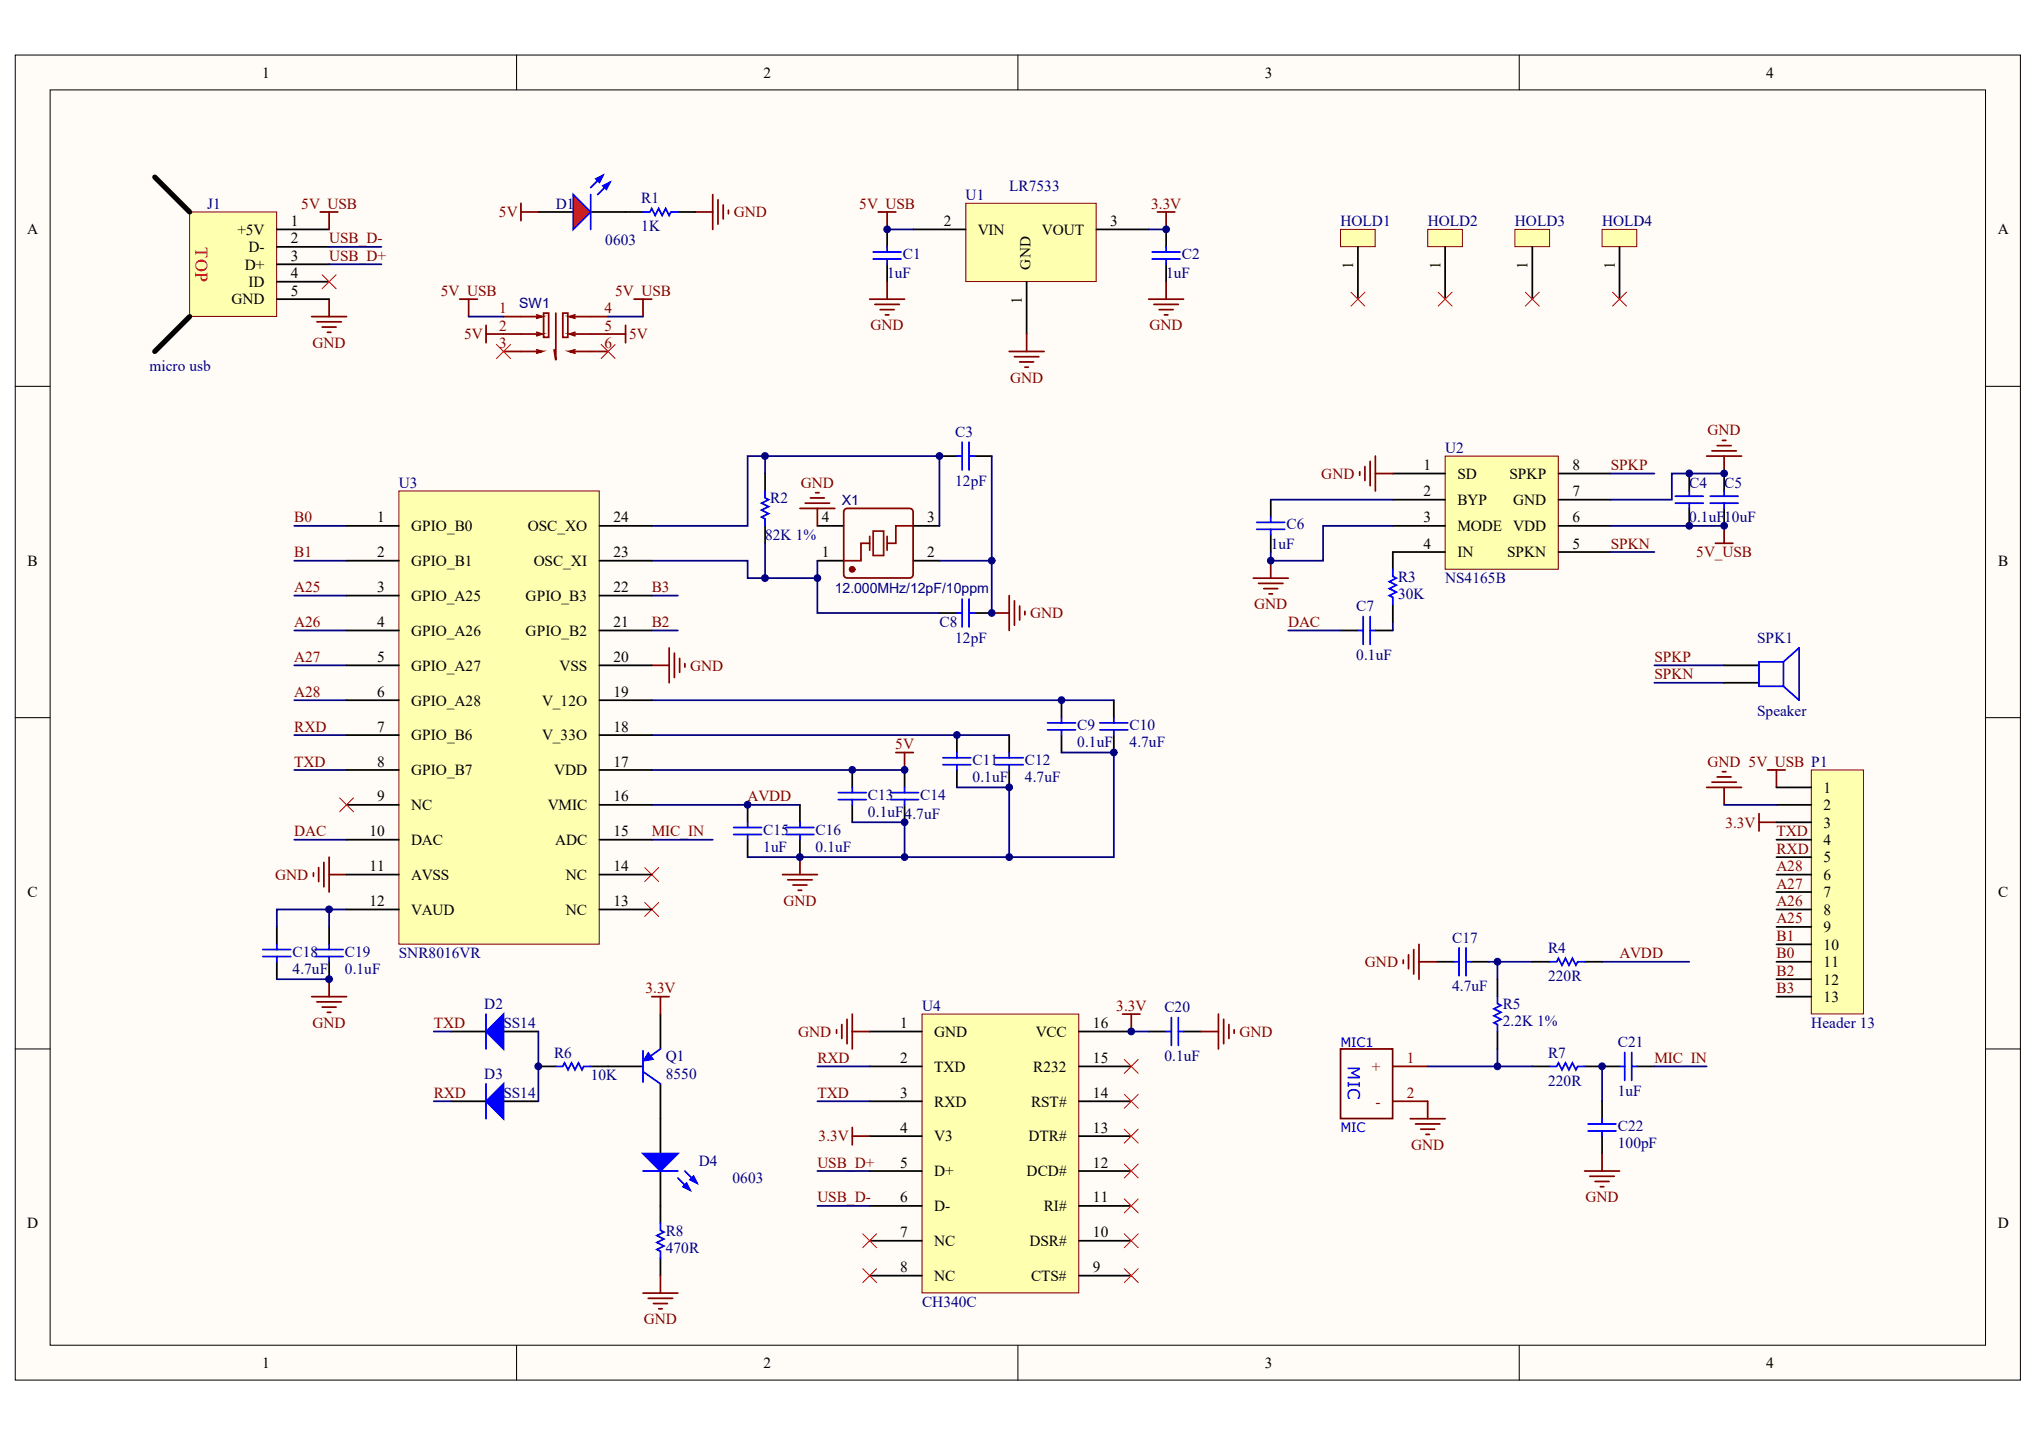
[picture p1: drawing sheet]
<svg xmlns="http://www.w3.org/2000/svg" width="288mm" height="203mm" viewBox="0 0 288 203" stroke-linecap="round" stroke-linejoin="round" font-family="sans-serif">
<g fill="#fffcf8" stroke="#000" stroke-width=".14">
<path d="M2.2 7.8h282.9v186.9h-282.9z"/>
<path d="M7.1 12.7h273.1v177.1h-273.1z"/>
</g>
<path d="M72.9 7.8v4.9M143.6 7.8v4.9M214.4 7.8v4.9M2.2 54.5h4.9M280.2 54.5h4.9M2.2 101.3h4.9M280.2 101.3h4.9M2.2 148h4.9M280.2 148h4.9M72.9 189.9v4.9M143.6 189.9v4.9M214.4 189.9v4.9" fill="none" stroke="#000" stroke-width=".14"/>
<g fill="none" stroke="#800000" stroke-width=".25">
<path d="M112.9 71.7h4.9M113.6 71h3.5M114.4 70.3h1.9M115.1 69.5h.5M115.3 71.7v2.5M92 93.9h2.4M94.4 91.4v4.9M95.2 92.2v3.4M95.9 92.9v2M96.6 93.6v.5M139.9 86.5h2.5M142.4 84v5"/>
<path d="M143.1 84.8v3.4M143.9 85.5v2M144.6 86.3v.5M126.4 106.2h2.5M127.6 106.2v2.5M44.2 123.2v.5M45 122.4v2M45.7 121.7v3.4M46.4 121v4.9M46.4 138.2v2.4M46.4 123.4h2.5M110.4 123.4h4.9"/>
<path d="M111.2 124.2h3.4M111.9 124.9h2M112.6 125.6h.5M112.9 121v2.4M44 140.6h4.9M44.7 141.4h3.5M45.5 142.1h1.9M46.2 142.9h.5"/>
</g>
<g fill="none" stroke="#000" stroke-width=".25">
<path d="M108 66.8v2.5M108 74.2v2.5M115.3 79.1h3.7M115.3 74.2h3.7M128.9 79.1h3.7M128.9 74.2h3.7M132.6 64.4h2.4M137.5 64.4h2.4M132.6 86.5h2.4M137.5 86.5h2.4M149.8 98.8v2.5M157.2 98.8v2.5"/>
<path d="M105.5 113.6v2.4M105.5 118.5v2.5M112.9 113.6v2.4M112.9 118.5v2.5M120.3 108.7v2.4M120.3 113.6v2.4M127.6 108.7v2.4M127.6 113.6v2.4M135 103.7v2.5M135 108.7v2.4M142.4 103.7v2.5M142.4 108.7v2.4"/>
<path d="M149.8 103.7v2.5M157.2 103.7v2.5M39.1 130.8v2.5M39.1 135.7v2.5M46.4 130.8v2.5M46.4 135.7v2.5"/>
</g>
<g fill="none" stroke="#00f" stroke-width=".25">
<path d="M108 69.3v1l.5 .2-1 .5 1 .5-1 .5 1 .5-1 .5 .5 .2v1M135 64.4h.8M135.8 62.4v3.9M136.7 62.4v3.9M136.7 64.4h.8M135 86.5h.8M135.8 84.5v4M136.7 84.5v4M136.7 86.5h.8M103.5 116.8h4M103.5 117.8h4M105.5 116v.8"/>
<path d="M105.5 117.8v.7M110.9 116.8h3.9M110.9 117.8h3.9M112.9 116v.8M112.9 117.8v.7M118.3 111.8h3.9M118.3 112.8h3.9M120.3 111.1v.7M120.3 112.8v.8M125.7 111.8h3.9M125.7 112.8h3.9M127.6 111.1v.7"/>
<path d="M127.6 112.8v.8M133.1 106.9h3.9M133.1 107.9h3.9M135 106.2v.7M135 107.9v.8M140.4 106.9h4M140.4 107.9h4M142.4 106.2v.7M142.4 107.9v.8M147.8 102h4M147.8 103h4M149.8 101.3v.7"/>
<path d="M149.8 103v.7M155.2 102h3.9M155.2 103h3.9M157.2 101.3v.7M157.2 103v.7M37.1 134h3.9M37.1 135h3.9M39.1 133.3v.7M39.1 135v.7M44.5 134h3.9M44.5 135h3.9M46.4 133.3v.7"/>
<path d="M46.4 135v.7"/>
</g>
<g fill="none" stroke="#000080" stroke-width=".25">
<path d="M108 64.4v2.4M108 76.7v4.9M132.6 79.1h7.3M139.9 64.4v22.1M92 98.8h65.2M115.3 81.6v4.9h17.3M92 113.6h20.9M92 108.7h35.6M92 103.7h50.4M120.3 116h7.3v5M149.8 106.2h7.4v14.8h-14.8M39.1 138.2h7.3"/>
<path d="M46.4 128.3v2.5M48.9 128.3h-9.8v2.5"/>
</g>
<path d="M91 127.4l1.9 1.9M91 122.4l1.9 2M92.9 127.4l-1.9 1.9M92.9 122.4l-1.9 2" fill="none" stroke="#f00" stroke-width=".14"/>
<path d="M119.3 71.8l9.1-.1 .4 .3 .1 9.1-.3 .4-9.1 .1-.4-.3v-9.1zM122.7 76.7h-1.2v2.4h-2.5M128.9 74.2h-2.5v2.5h-1.2" fill="none" stroke="#800" stroke-width=".25"/>
<circle cx="120.3" cy="80.3" r=".36" fill="#800" stroke="#800" stroke-width=".25"/>
<path d="M122.7 75.7v1.9M123.2 74.9h1.5v3.5h-1.5zM125.2 75.7v1.9" fill="none" stroke="#810" stroke-width=".25"/>
<path d="M203.9 64.4h16v15.9h-16z" fill="#ffffb0" stroke="#800000" stroke-width=".14"/>
<g fill="none" stroke="#000" stroke-width=".25">
<path d="M179.3 70.5v2.5M179.3 75.4v2.5M196.5 66.8h7.4M196.5 70.5h7.4M196.5 74.2h7.4M203.9 77.9h-7.4v2.5M219.9 66.8h7.4M219.9 70.5h7.4M219.9 74.2h7.4M219.9 77.9h7.4M238.4 66.8v2.5M238.4 71.7v2.5"/>
<path d="M243.3 66.8v2.5M243.3 71.7v2.5M189.2 89h2.4M194.1 89h2.4M196.5 85.3v2.4M202.7 135.7h2.5M207.6 135.7h2.5M211.3 138.2v2.4M216.2 135.7h2.5M223.6 135.7h2.5M211.3 145.6v2.4M216.2 150.5h2.5"/>
<path d="M223.6 150.5h4.9M226.1 155.4v2.5M231 150.5h2.5M226.1 160.3v2.5"/>
</g>
<g fill="none" stroke="#00f" stroke-width=".25">
<path d="M177.3 73.7h4M177.3 74.7h4M179.3 73v.7M179.3 74.7v.7M236.4 70h3.9M236.4 71h3.9M238.4 69.3v.7M238.4 71v.7M241.3 70h4M241.3 71h4M243.3 69.3v.7M243.3 71v.7"/>
<path d="M191.6 89h.8M192.4 87v3.9M193.3 87v3.9M193.3 89h.8M196.5 80.4v.9l.5 .3-.9 .5 .9 .5-.9 .5 .9 .5-.9 .4 .4 .3v1M205.2 135.7h.7M205.9 133.7v4M206.9 133.7v4M206.9 135.7h.7M218.7 135.7h1l.2-.5 .5 1 .5-1 .5 1 .5-1 .5 1 .2-.5h1M211.3 140.6v1l.5 .3-1 .5 1 .5-1 .4 1 .5-1 .5 .5 .3v1M218.7 150.5h1l.2-.5 .5 1 .5-1 .5 1 .5-1 .5 1 .2-.5h1"/>
<path d="M224.1 158.6h3.9M224.1 159.6h3.9M226.1 157.9v.7M226.1 159.6v.7M228.5 150.5h.8M229.3 148.5v3.9M230.3 148.5v3.9M230.3 150.5h.7"/>
</g>
<g fill="none" stroke="#800000" stroke-width=".25">
<path d="M44 44.7h4.9M44.7 45.4h3.5M45.5 46.2h1.9M46.2 46.9h.5M46.4 42.2v2.5M179.3 79.1v2.5M240.8 64.4h5M241.6 63.6h3.4M242.3 62.9h2M243 62.1h.5M243.3 64.4v2.4M176.9 81.6h4.9"/>
<path d="M177.6 82.3h3.4M178.3 83.1h2M179.1 83.8h.5M198 135.5v.5M198.8 134.7v2M199.5 134v3.4M200.2 133.3v4.9M200.2 135.7h2.5M199 157.9h4.9M199.7 158.6h3.5M200.5 159.3h1.9M201.5 155.4v2.5"/>
<path d="M201.2 160.1h.5M223.6 165.2h4.9M224.3 166h3.5M225.1 166.7h2M225.8 167.5h.5M226.1 162.8v2.4"/>
</g>
<g fill="none" stroke="#000080" stroke-width=".25">
<path d="M41.5 74.2h7.4M41.5 79.1h7.4M179.3 70.5h17.2M196.5 74.2h-9.8v4.9h-7.4v-1.2M227.3 74.2h16M227.3 66.8h6.2M227.3 77.9h6.2M243.3 66.8h-7.4v3.7h-8.6M41.5 89h7.4M41.5 93.9h7.4M41.5 84h7.4M41.5 98.8h7.4"/>
<path d="M92 89h3.7M92 84h3.7M181.8 89h7.4M196.5 87.7v1.3M233.5 93.9h9.8M233.5 96.3h9.8M41.5 103.7h7.4M41.5 108.7h7.4M41.5 118.5h7.4M210.1 135.7h6.1M211.3 135.7v2.5M226.1 135.7h12.3"/>
<path d="M201.5 150.5h14.7M211.3 148v2.5M226.1 150.5v4.9M233.5 150.5h7.3"/>
</g>
<path d="M189.2 148h7.3v9.8h-7.3z" fill="none" stroke="#600" stroke-width=".25"/>
<path d="M196.5 150.5h5M196.5 155.4h5" fill="none" stroke="#800" stroke-width=".25"/>
<path d="M26.8 29.9h12.2v14.8h-12.2z" fill="#ffffb0" stroke="#800000" stroke-width=".14"/>
<path d="M39.1 32.4h7.3M39.1 34.8h7.3M39.1 37.3h7.3M39.1 39.8h7.3M76 29.9h4.9M83.4 29.9h4.9M39.1 42.2h7.3" fill="none" stroke="#000" stroke-width=".25"/>
<path d="M21.8 25l5 4.9M26.8 44.7l-5 4.9" fill="none" stroke="#000" stroke-width=".74"/>
<path d="M45.5 38.8l1.9 1.9M47.4 38.8l-1.9 1.9" fill="none" stroke="#f00" stroke-width=".14"/>
<path d="M45.2 29.9h2.5M46.4 29.9v2.5" fill="none" stroke="#800000" stroke-width=".25"/>
<path d="M92 118.5h8.6M135 111.1h7.4v9.9h-36.9" fill="none" stroke="#000080" stroke-width=".25"/>
<path d="M80.9 27.5l2.5 2.4-2.5 2.5z" fill="#f00" stroke="#00f" stroke-width=".25"/>
<path d="M83.4 27.5v4.9M85.1 24.7l-1.7 1.8M86.1 25.7l-1.8 1.8M90.7 29.9h1l.3-.5 .5 1 .4-1 .5 1 .5-1 .5 1 .3-.5h1M251.7 93.4l2.2-2v7.4l-2.2-2M251.7 93.4v3.4M251.7 93.4h-3.5v3.4h3.5" fill="none" stroke="#00f" stroke-width=".25"/>
<g fill="#00f" stroke="#00f" stroke-width=".25">
<path d="M85.1 26.2l1-.5-.5 1z"/>
<path d="M84.1 25.2l1-.5-.5 1z"/>
</g>
<path d="M73.5 29.9h2.5M73.5 28.7v2.4M98.1 29.9h2.5M100.6 27.5v4.9M101.3 28.2v3.4M102.1 28.9v2M102.8 29.7v.5" fill="none" stroke="#800000" stroke-width=".25"/>
<path d="M88.3 29.9h2.4M95.7 29.9h2.4M243.3 93.9h4.9M243.3 96.3h4.9" fill="none" stroke="#000" stroke-width=".25"/>
<path d="M92 79.1h13.5v2.5h9.8v-2.5M92 74.2h13.5v-9.8h27.1v9.8" fill="none" stroke="#000080" stroke-width=".25"/>
<path d="M56.3 69.3h28.3v63.9h-28.3z" fill="#ffffb0" stroke="#800000" stroke-width=".14"/>
<g fill="none" stroke="#000" stroke-width=".25">
<path d="M48.9 74.2h7.4M48.9 79.1h7.4M84.6 74.2h7.4M84.6 79.1h7.4M48.9 84h7.4M48.9 89h7.4M48.9 93.9h7.4M48.9 98.8h7.4M84.6 84h7.4M84.6 89h7.4M84.6 93.9h7.4M84.6 98.8h7.4"/>
<path d="M48.9 103.7h7.4M48.9 108.7h7.4M48.9 113.6h7.4M48.9 118.5h7.4M84.6 103.7h7.4M84.6 108.7h7.4M84.6 113.6h7.4M84.6 118.5h7.4M48.9 123.4h7.4M48.9 128.3h7.4M84.6 123.4h7.4M84.6 128.3h7.4"/>
</g>
<path d="M47.9 112.6l2 2M49.9 112.6l-2 2" fill="none" stroke="#f00" stroke-width=".14"/>
<path d="M191.9 66.6v.5M192.6 65.8v2M193.3 65.1v3.4M194.1 64.4v4.9M194.1 66.8h2.4" fill="none" stroke="#800000" stroke-width=".25"/>
<path d="M46.4 34.8h7.4M46.4 37.3h7.4" fill="none" stroke="#000080" stroke-width=".25"/>
<path d="M130.1 143.1h22.1v39.3h-22.1z" fill="#ffffb0" stroke="#800000" stroke-width=".14"/>
<g fill="none" stroke="#000" stroke-width=".25">
<path d="M63.7 145.6h4.9M63.7 155.4h4.9M71 145.6h5M71 155.4h5M76 150.5h2.4M83.4 150.5h7.3M93.2 143.1v4.9M93.2 152.9v9.9M122.7 145.6h7.4M122.7 150.5h7.4M122.7 155.4h7.4M152.3 145.6h7.3"/>
<path d="M152.3 150.5h7.3M152.3 155.4h7.3M162.1 145.6h2.5M167 145.6h2.5M93.2 165.2v7.4M93.2 177.5v2.5M122.7 160.3h7.4M122.7 165.2h7.4M122.7 170.2h7.4M122.7 175.1h7.4M152.3 160.3h7.3M152.3 165.2h7.3"/>
<path d="M152.3 170.2h7.3M152.3 175.1h7.3M122.7 180h7.4M152.3 180h7.3"/>
</g>
<g fill="none" stroke="#800000" stroke-width=".25">
<path d="M92 140.6h2.4M93.2 140.6v2.5M118 145.3v.5M118.8 144.6v1.9M119.5 143.8v3.5M120.3 143.1v4.9M120.3 159.1v2.5M120.3 145.6h2.4M158.4 143.1h2.5M159.6 143.1v2.5M169.5 145.6h2.4M171.9 143.1v4.9"/>
<path d="M172.7 143.8v3.5M173.4 144.6v1.9M174.2 145.3v.5M120.3 160.3h2.4M90.7 182.5h5M91.5 183.2h3.4M92.2 183.9h2M92.9 184.7h.5M93.2 180v2.5"/>
</g>
<g fill="none" stroke="#00f" stroke-width=".25">
<path d="M68.6 143.1v4.9M68.6 152.9v5M78.4 150.5h1l.3-.5 .5 1 .4-1 .5 1 .5-1 .5 1 .3-.5h1M90.7 148.3v4.4M90.7 151.2l2.5 1.7M93.2 148l-1.7 1.3M164.6 145.6h.7M165.3 143.6v3.9M166.3 143.6v3.9M166.3 145.6h.7M90.7 165.2h5M93.2 172.6v1l.5 .3-1 .4 1 .5-1 .5 1 .5-1 .5 .5 .3v.9"/>
<path d="M95.7 166.2l1.7 1.8M96.6 165.2l1.8 1.8"/>
</g>
<path d="M61.2 145.6h2.5M61.2 155.4h2.5M76 145.6v9.8M115.3 150.5h7.4M115.3 155.4h7.4M159.6 145.6h2.5M115.3 165.2h7.4M115.3 170.2h7.4" fill="none" stroke="#000080" stroke-width=".25"/>
<g fill="none" stroke="#f00" stroke-width=".14">
<path d="M158.6 149.5l2 2M158.6 154.4l2 2M158.6 159.3l2 2M160.6 149.5l-2 2M160.6 154.4l-2 2M160.6 159.3l-2 2M121.7 179l2 2M121.7 174.1l2 2M123.7 179l-2 2M123.7 174.1l-2 2M158.6 164.3l2 1.9M158.6 169.2l2 1.9"/>
<path d="M158.6 174.1l2 2M158.6 179l2 2M160.6 164.3l-2 1.9M160.6 169.2l-2 1.9M160.6 174.1l-2 2M160.6 179l-2 2"/>
</g>
<g fill="#00f" stroke="#00f" stroke-width=".25">
<path d="M90.7 162.8h5l-2.5 2.4z"/>
<path d="M96.9 167l.5 1-1-.5z"/>
<path d="M97.9 166l.5 1-1-.5z"/>
<path d="M68.6 145.6l2.4-2.5v4.9z"/>
<path d="M68.6 155.4l2.4-2.5v5z"/>
</g>
<path d="M91.5 148.5l.7 1-1.5 .2z" fill="#00f" stroke="#00f" stroke-width=".14"/>
<path d="M136.3 28.7h18.4v11h-18.4z" fill="#ffffb0" stroke="#800000" stroke-width=".14"/>
<path d="M125.2 32.4v2.4M125.2 37.3v2.5M128.9 32.4h7.4M144.9 39.8v7.3M154.7 32.4h7.4M164.6 32.4v2.4M164.6 37.3v2.5" fill="none" stroke="#000" stroke-width=".25"/>
<path d="M123.2 35.6h4M123.2 36.6h4M125.2 34.8v.8M125.2 36.6v.7M162.6 35.6h3.9M162.6 36.6h3.9M164.6 34.8v.8M164.6 36.6v.7" fill="none" stroke="#00f" stroke-width=".25"/>
<g fill="none" stroke="#800000" stroke-width=".25">
<path d="M124 29.9h2.4M125.2 29.9v2.5M125.2 39.8v2.4M163.3 29.9h2.5M164.6 29.9v2.5M164.6 39.8v2.4M64.9 42.2h2.5M66.1 42.2v2.5M68.6 45.9v2.5M68.6 47.1h2.4M85.8 47.1h2.5M88.3 45.9v2.5"/>
<path d="M89.5 42.2h2.5M90.7 42.2v2.5M122.7 42.2h4.9M123.5 43h3.4M124.2 43.7h2M124.9 44.4h.5M142.4 49.6h4.9M143.1 50.3h3.5M143.9 51.1h2M144.6 51.8h.5M144.9 47.1v2.5M162.1 42.2h4.9"/>
<path d="M162.8 43h3.5M163.6 43.7h1.9M164.3 44.4h.5"/>
</g>
<path d="M125.2 32.4h3.7M162.1 32.4h2.5M66.1 44.7h4.9M85.8 44.7h4.9" fill="none" stroke="#000080" stroke-width=".25"/>
<g fill="none" stroke="#800" stroke-width=".25">
<path d="M71 44.7h5.5l-.8 .2M71 47.1h5.5l-.8 .3M71 49.6h5.5l-.8 .2M75.7 44.4l.8 .3M75.7 46.9l.8 .2M75.7 49.4l.8 .2M76.7 44.2h.7v3.4h-.7zM78.4 44.2v6.6l-.2-1.4M79.4 44.2h.7v3.4h-.7zM81.1 44.4l-.7 .3M81.1 46.9l-.7 .2M81.1 49.4l-.7 .2"/>
<path d="M85.8 44.7h-5.4l.7 .2M85.8 47.1h-5.4l.7 .3M85.8 49.6h-5.4l.7 .2"/>
</g>
<path d="M70.1 48.6l1.9 2M72 48.6l-1.9 2M84.8 48.6l2 2M86.8 48.6l-2 2" fill="none" stroke="#f00" stroke-width=".14"/>
<path d="M189.2 32.4h4.9v2.4h-4.9z" fill="#ffffb0" stroke="#800000" stroke-width=".14"/>
<path d="M191.6 34.8v7.4" fill="none" stroke="#000" stroke-width=".25"/>
<path d="M190.6 41.2l2 2M192.6 41.2l-2 2" fill="none" stroke="#f00" stroke-width=".14"/>
<path d="M201.5 32.4h4.9v2.4h-4.9z" fill="#ffffb0" stroke="#800000" stroke-width=".14"/>
<path d="M203.9 34.8v7.4" fill="none" stroke="#000" stroke-width=".25"/>
<path d="M202.9 41.2l2 2M204.9 41.2l-2 2" fill="none" stroke="#f00" stroke-width=".14"/>
<path d="M213.8 32.4h4.9v2.4h-4.9z" fill="#ffffb0" stroke="#800000" stroke-width=".14"/>
<path d="M216.2 34.8v7.4" fill="none" stroke="#000" stroke-width=".25"/>
<path d="M215.2 41.2l2 2M217.2 41.2l-2 2" fill="none" stroke="#f00" stroke-width=".14"/>
<path d="M226.1 32.4h4.9v2.4h-4.9z" fill="#ffffb0" stroke="#800000" stroke-width=".14"/>
<path d="M228.5 34.8v7.4" fill="none" stroke="#000" stroke-width=".25"/>
<path d="M227.5 41.2l2 2M229.5 41.2l-2 2" fill="none" stroke="#f00" stroke-width=".14"/>
<path d="M240.8 111.1h5M241.6 110.4h3.4M242.3 109.6h2M243 108.9h.5M243.3 111.1v2.5M248.2 114.8v2.5M248.2 116h2.5M249.4 108.7h2.5M250.7 108.7v2.4" fill="none" stroke="#800000" stroke-width=".25"/>
<path d="M255.6 108.7h7.4v34.4h-7.4z" fill="#ffffb0" stroke="#800000" stroke-width=".14"/>
<g fill="none" stroke="#000" stroke-width=".25">
<path d="M250.7 111.1h4.9M250.7 113.6h4.9M250.7 116h4.9M250.7 118.5h4.9M250.7 121h4.9M250.7 123.4h4.9M250.7 125.9h4.9M250.7 128.3h4.9M250.7 130.8h4.9M250.7 133.3h4.9M250.7 135.7h4.9M250.7 138.2h4.9"/>
<path d="M250.7 140.6h4.9"/>
</g>
<path d="M243.3 113.6h7.4" fill="none" stroke="#000080" stroke-width=".25"/>
<path d="M242.1 76.7h2.4M243.3 74.2v2.5" fill="none" stroke="#800000" stroke-width=".25"/>
<g fill="#000080" stroke="#000080" stroke-width=".14">
<circle cx="46.4" cy="138.2" r=".48"/>
<circle cx="46.4" cy="128.3" r=".48"/>
<circle cx="76" cy="150.5" r=".48"/>
<circle cx="105.5" cy="113.6" r=".48"/>
<circle cx="107.9" cy="81.6" r=".48"/>
<circle cx="107.9" cy="64.3" r=".48"/>
<circle cx="112.9" cy="120.9" r=".48"/>
<circle cx="115.3" cy="81.6" r=".47"/>
<circle cx="120.3" cy="108.6" r=".47"/>
<circle cx="125.2" cy="32.4" r=".47"/>
<circle cx="127.6" cy="120.9" r=".47"/>
<circle cx="127.6" cy="116" r=".47"/>
<circle cx="127.6" cy="108.6" r=".47"/>
<circle cx="132.6" cy="64.3" r=".47"/>
<circle cx="135" cy="103.7" r=".47"/>
<circle cx="139.9" cy="86.5" r=".47"/>
<circle cx="139.9" cy="79.1" r=".47"/>
<circle cx="142.4" cy="120.9" r=".47"/>
<circle cx="142.4" cy="111.1" r=".47"/>
<circle cx="149.8" cy="98.8" r=".47"/>
<circle cx="157.2" cy="106.2" r=".47"/>
<circle cx="159.6" cy="145.5" r=".47"/>
<circle cx="164.5" cy="32.4" r=".47"/>
<circle cx="179.3" cy="79.1" r=".47"/>
<circle cx="211.3" cy="150.5" r=".47"/>
<circle cx="211.3" cy="135.7" r=".47"/>
<circle cx="226.1" cy="150.5" r=".47"/>
<circle cx="238.4" cy="74.2" r=".47"/>
<circle cx="238.4" cy="66.8" r=".47"/>
<circle cx="243.3" cy="74.2" r=".47"/>
<circle cx="243.3" cy="66.8" r=".47"/>
</g>
<text font-size="2.5" fill="#f00" x="27.6" y="34.8" transform="rotate(90 27.6 34.8)">TOP</text>
<text font-size="2.3" fill="#00f" x="190.2" y="150.5" transform="rotate(90 190.2 150.5)">MIC</text>
<g font-size="2.2">
<text x="37" y="11">1</text>
<text x="107.7" y="11">2</text>
<text x="178.5" y="11">3</text>
<text x="249.2" y="11">4</text>
<text x="3.8" y="33.1">A</text>
<text x="33.5" y="33.1">+5V</text>
<text x="35.1" y="35.6">D-</text>
<text x="41" y="31.9">1</text>
<text x="41" y="34.4">2</text>
<text x="133.2" y="31.9">2</text>
<text x="138" y="33.1">VIN</text>
<text x="147" y="33.1">VOUT</text>
<text x="156.7" y="31.9">3</text>
<text x="281.9" y="33.1">A</text>
<text x="34.6" y="38">D+</text>
<text x="35.1" y="40.5">ID</text>
<text x="41" y="36.8">3</text>
<text x="41" y="39.3">4</text>
<text x="41" y="41.7">5</text>
<text x="32.7" y="43">GND</text>
<text x="200.8" y="66.3">1</text>
<text x="200.8" y="70">2</text>
<text x="205.6" y="67.6">SD</text>
<text x="205.6" y="71.3">BYP</text>
<text x="213" y="67.6">SPKP</text>
<text x="213.5" y="71.3">GND</text>
<text x="221.9" y="70">7</text>
<text x="221.9" y="66.3">8</text>
<text x="53.2" y="73.7">1</text>
<text x="58" y="75">GPIO_B0</text>
<text x="74.5" y="75">OSC_XO</text>
<text x="86.6" y="73.7">24</text>
<text x="116" y="73.7">4</text>
<text x="130.8" y="73.7">3</text>
<text x="200.8" y="73.7">3</text>
<text x="200.8" y="77.4">4</text>
<text x="205.6" y="75">MODE</text>
<text x="213.5" y="75">VDD</text>
<text x="221.9" y="77.4">5</text>
<text x="221.9" y="73.7">6</text>
<text x="3.9" y="79.8">B</text>
<text x="53.2" y="78.6">2</text>
<text x="53.2" y="83.6">3</text>
<text x="58" y="79.9">GPIO_B1</text>
<text x="75.3" y="79.9">OSC_XI</text>
<text x="86.6" y="83.6">22</text>
<text x="86.6" y="78.6">23</text>
<text x="116" y="78.6">1</text>
<text x="130.8" y="78.6">2</text>
<text x="205.6" y="78.6">IN</text>
<text x="212.7" y="78.6">SPKN</text>
<text x="282" y="79.8">B</text>
<text x="53.2" y="88.5">4</text>
<text x="58" y="84.8">GPIO_A25</text>
<text x="58" y="89.7">GPIO_A26</text>
<text x="74.2" y="89.7">GPIO_B2</text>
<text x="74.2" y="84.8">GPIO_B3</text>
<text x="86.6" y="88.5">21</text>
<text x="53.2" y="93.4">5</text>
<text x="58" y="94.6">GPIO_A27</text>
<text x="79" y="94.6">VSS</text>
<text x="86.6" y="93.4">20</text>
<text x="53.2" y="98.3">6</text>
<text x="58" y="99.6">GPIO_A28</text>
<text x="76.5" y="99.6">V_12O</text>
<text x="86.6" y="98.3">19</text>
<text x="53.2" y="103.2">7</text>
<text x="58" y="104.5">GPIO_B6</text>
<text x="76.5" y="104.5">V_33O</text>
<text x="86.6" y="103.2">18</text>
<text x="53.2" y="108.2">8</text>
<text x="53.2" y="113.1">9</text>
<text x="58" y="109.4">GPIO_B7</text>
<text x="78.2" y="109.4">VDD</text>
<text x="86.6" y="113.1">16</text>
<text x="86.6" y="108.2">17</text>
<text x="257.3" y="111.9">1</text>
<text x="52.1" y="118">10</text>
<text x="58" y="114.3">NC</text>
<text x="58" y="119.2">DAC</text>
<text x="77.3" y="114.3">VMIC</text>
<text x="78.4" y="119.2">ADC</text>
<text x="86.6" y="118">15</text>
<text x="257.3" y="114.3">2</text>
<text x="257.3" y="116.8">3</text>
<text x="257.3" y="119.2">4</text>
<text x="52.1" y="122.9">11</text>
<text x="58" y="124.2">AVSS</text>
<text x="79.9" y="124.2">NC</text>
<text x="86.6" y="122.9">14</text>
<text x="257.3" y="121.7">5</text>
<text x="257.3" y="124.2">6</text>
<text x="3.9" y="126.6">C</text>
<text x="52.1" y="127.9">12</text>
<text x="58" y="129.1">VAUD</text>
<text x="79.9" y="129.1">NC</text>
<text x="86.6" y="127.9">13</text>
<text x="257.3" y="126.6">7</text>
<text x="257.3" y="129.1">8</text>
<text x="257.3" y="131.5">9</text>
<text x="282" y="126.6">C</text>
<text x="257.3" y="134">10</text>
<text x="257.3" y="136.5">11</text>
<text x="257.3" y="138.9">12</text>
<text x="257.3" y="141.4">13</text>
<text x="127" y="145.1">1</text>
<text x="127" y="150">2</text>
<text x="131.8" y="146.3">GND</text>
<text x="146.1" y="146.3">VCC</text>
<text x="154.2" y="150">15</text>
<text x="154.2" y="145.1">16</text>
<text x="127" y="154.9">3</text>
<text x="131.8" y="151.2">TXD</text>
<text x="145.8" y="151.2">R232</text>
<text x="154.2" y="154.9">14</text>
<text x="127" y="159.8">4</text>
<text x="131.8" y="156.2">RXD</text>
<text x="131.8" y="161.1">V3</text>
<text x="145.1" y="161.1">DTR#</text>
<text x="145.5" y="156.2">RST#</text>
<text x="154.2" y="159.8">13</text>
<text x="127" y="164.8">5</text>
<text x="131.8" y="166">D+</text>
<text x="144.9" y="166">DCD#</text>
<text x="154.2" y="164.8">12</text>
<text x="3.8" y="173.3">D</text>
<text x="127" y="169.7">6</text>
<text x="131.8" y="170.9">D-</text>
<text x="147.3" y="170.9">RI#</text>
<text x="154.2" y="169.7">11</text>
<text x="281.9" y="173.3">D</text>
<text x="127" y="174.6">7</text>
<text x="127" y="179.5">8</text>
<text x="131.8" y="175.8">NC</text>
<text x="145.3" y="175.8">DSR#</text>
<text x="154.2" y="179.5">9</text>
<text x="154.2" y="174.6">10</text>
<text x="131.8" y="180.8">NC</text>
<text x="145.5" y="180.8">CTS#</text>
<text x="37" y="193">1</text>
<text x="107.7" y="193">2</text>
<text x="178.5" y="193">3</text>
<text x="249.2" y="193">4</text>
</g>
<g font-size="2.2" fill="#000080">
<text x="29.2" y="29.4">J1</text>
<text x="78.4" y="29.4">D1</text>
<text x="90.5" y="28.7">R1</text>
<text x="136.3" y="28.2">U1</text>
<text x="142.4" y="27">LR7533</text>
<text x="85.4" y="34.6">0603</text>
<text x="90.5" y="32.6">1K</text>
<text x="189.2" y="31.9">HOLD1</text>
<text x="201.5" y="31.9">HOLD2</text>
<text x="213.8" y="31.9">HOLD3</text>
<text x="226.1" y="31.9">HOLD4</text>
<text x="125.2" y="39.3">1uF</text>
<text x="127.4" y="36.6">C1</text>
<text x="164.6" y="39.3">1uF</text>
<text x="166.8" y="36.6">C2</text>
<text x="21.1" y="52.3">micro usb</text>
<text x="134.8" y="61.7">C3</text>
<text x="203.9" y="63.9">U2</text>
<text x="56.3" y="68.8">U3</text>
<text x="108.7" y="71">R2</text>
<text x="134.8" y="68.6">12pF</text>
<text x="238.4" y="68.8">C4</text>
<text x="243.3" y="68.8">C5</text>
<text x="108" y="76.2">82K 1%</text>
<text x="179.3" y="77.4">1uF</text>
<text x="181.5" y="74.7">C6</text>
<text x="238.4" y="73.7">0.1uF10uF</text>
<text x="197.3" y="82.1">R3</text>
<text x="203.9" y="82.3">NS4165B</text>
<text x="132.6" y="88.5">C8</text>
<text x="191.4" y="86.3">C7</text>
<text x="197.3" y="84.5">30K</text>
<text x="134.8" y="90.7">12pF</text>
<text x="191.4" y="93.2">0.1uF</text>
<text x="248" y="90.7">SPK1</text>
<text x="248" y="101">Speaker</text>
<text x="137.2" y="107.9">C11</text>
<text x="144.6" y="107.9">C12</text>
<text x="152" y="105.5">0.1uF</text>
<text x="152" y="103">C9</text>
<text x="159.4" y="105.5">4.7uF</text>
<text x="159.4" y="103">C10</text>
<text x="122.5" y="112.8">C13</text>
<text x="129.9" y="112.8">C14</text>
<text x="137.2" y="110.4">0.1uF</text>
<text x="144.6" y="110.4">4.7uF</text>
<text x="107.7" y="117.8">C15</text>
<text x="115.1" y="117.8">C16</text>
<text x="122.5" y="115.3">0.1uF</text>
<text x="127.6" y="115.6">4.7uF</text>
<text x="107.7" y="120.2">1uF</text>
<text x="115.1" y="120.2">0.1uF</text>
<text x="41.3" y="137.4">4.7uF</text>
<text x="41.3" y="135">C18</text>
<text x="48.7" y="137.4">0.1uF</text>
<text x="48.7" y="135">C19</text>
<text x="56.3" y="135.2">SNR8016VR</text>
<text x="204.9" y="133">C17</text>
<text x="218.4" y="134.5">R4</text>
<text x="68.3" y="142.4">D2</text>
<text x="130.1" y="142.6">U4</text>
<text x="164.3" y="142.9">C20</text>
<text x="204.9" y="139.9">4.7uF</text>
<text x="212" y="142.4">R5</text>
<text x="218.4" y="138.4">220R</text>
<text x="71" y="145.1">SS14</text>
<text x="78.2" y="149.3">R6</text>
<text x="93.9" y="149.8">Q1</text>
<text x="164.3" y="149.8">0.1uF</text>
<text x="212" y="144.8">2.2K 1%</text>
<text x="218.4" y="149.3">R7</text>
<text x="228.3" y="147.8">C21</text>
<text x="255.6" y="145.1">Header 13</text>
<text x="68.3" y="152.2">D3</text>
<text x="71" y="154.9">SS14</text>
<text x="83.4" y="152.5">10K</text>
<text x="93.9" y="152.2">8550</text>
<text x="218.4" y="153.2">220R</text>
<text x="228.3" y="154.7">1uF</text>
<text x="228.3" y="159.6">C22</text>
<text x="98.6" y="164.5">D4</text>
<text x="103.4" y="167">0603</text>
<text x="228.3" y="162.1">100pF</text>
<text x="93.9" y="176.8">470R</text>
<text x="93.9" y="174.4">R8</text>
<text x="130.1" y="184.4">CH340C</text>
</g>
<g font-size="2.2" fill="#800000">
<text x="42.5" y="29.4">5V_USB</text>
<text x="121.2" y="29.4">5V_USB</text>
<text x="162.4" y="29.4">3.3V</text>
<text x="46.4" y="34.4">USB_D-</text>
<text x="70.4" y="30.7">5V</text>
<text x="103.5" y="30.7">GND</text>
<text x="46.4" y="36.8">USB_D+</text>
<text x="62.2" y="41.7">5V_USB</text>
<text x="86.8" y="41.7">5V_USB</text>
<text x="65.5" y="47.9">5V</text>
<text x="88.8" y="47.9">5V</text>
<text x="122.8" y="46.6">GND</text>
<text x="162.2" y="46.6">GND</text>
<text x="44.1" y="49.1">GND</text>
<text x="142.5" y="54">GND</text>
<text x="241" y="61.4">GND</text>
<text x="113" y="68.8">GND</text>
<text x="186.5" y="67.6">GND</text>
<text x="227.3" y="66.3">SPKP</text>
<text x="41.5" y="73.7">B0</text>
<text x="227.3" y="77.4">SPKN</text>
<text x="41.5" y="78.6">B1</text>
<text x="41.5" y="83.6">A25</text>
<text x="92" y="83.6">B3</text>
<text x="239.4" y="78.6">5V_USB</text>
<text x="41.5" y="88.5">A26</text>
<text x="92" y="88.5">B2</text>
<text x="145.4" y="87.3">GND</text>
<text x="177" y="86">GND</text>
<text x="181.8" y="88.5">DAC</text>
<text x="41.5" y="93.4">A27</text>
<text x="97.4" y="94.6">GND</text>
<text x="233.5" y="93.4">SPKP</text>
<text x="233.5" y="95.9">SPKN</text>
<text x="41.5" y="98.3">A28</text>
<text x="41.5" y="103.2">RXD</text>
<text x="126.3" y="105.7">5V</text>
<text x="41.5" y="108.2">TXD</text>
<text x="105.5" y="113.1">AVDD</text>
<text x="241" y="108.2">GND 5V_USB P1</text>
<text x="41.5" y="118">DAC</text>
<text x="92" y="118">MIC_IN</text>
<text x="243.5" y="116.8">3.3V</text>
<text x="250.7" y="118">TXD</text>
<text x="38.8" y="124.2">GND</text>
<text x="250.7" y="125.4">A27</text>
<text x="250.7" y="122.9">A28</text>
<text x="250.7" y="120.5">RXD</text>
<text x="110.5" y="127.8">GND</text>
<text x="250.7" y="130.3">A25</text>
<text x="250.7" y="127.9">A26</text>
<text x="192.6" y="136.5">GND</text>
<text x="228.5" y="135.2">AVDD</text>
<text x="250.7" y="135.2">B0</text>
<text x="250.7" y="132.8">B1</text>
<text x="250.7" y="137.7">B2</text>
<text x="91.1" y="140.2">3.3V</text>
<text x="157.5" y="142.6">3.3V</text>
<text x="250.7" y="140.2">B3</text>
<text x="44.1" y="145">GND</text>
<text x="61.2" y="145.1">TXD</text>
<text x="112.6" y="146.3">GND</text>
<text x="115.3" y="150">RXD</text>
<text x="174.9" y="146.3">GND</text>
<text x="233.5" y="150">MIC_IN</text>
<text x="61.2" y="154.9">RXD</text>
<text x="115.3" y="154.9">TXD</text>
<text x="115.5" y="161.1">3.3V</text>
<text x="115.3" y="164.8">USB_D+</text>
<text x="199.1" y="162.3">GND</text>
<text x="115.3" y="169.7">USB_D-</text>
<text x="223.7" y="169.6">GND</text>
<text x="90.9" y="186.9">GND</text>
</g>
<g font-size="2.2" fill="#800">
<text x="70.4" y="44.2">1</text>
<text x="70.4" y="46.7">2</text>
<text x="85.3" y="46.7">5</text>
<text x="85.3" y="44.2">4</text>
<text x="70.4" y="49.1">3</text>
<text x="85.3" y="49.1">6</text>
<text x="198.5" y="150">1</text>
<text x="193.6" y="151.2">+</text>
<text x="198.5" y="154.9">2</text>
<text x="194.1" y="156.2">-</text>
</g>
<g font-size="2.1">
<text x="145.4" y="38" transform="rotate(-90 145.4 38)">GND</text>
<text x="190.9" y="37.9" transform="rotate(-90 190.9 37.9)">1</text>
<text x="203.2" y="37.9" transform="rotate(-90 203.2 37.9)">1</text>
<text x="215.6" y="37.9" transform="rotate(-90 215.6 37.9)">1</text>
<text x="227.9" y="37.9" transform="rotate(-90 227.9 37.9)">1</text>
<text x="144.2" y="42.8" transform="rotate(-90 144.2 42.8)">1</text>
</g>
<g font-size="2" fill="#000080">
<text x="73.3" y="43.5">SW1</text>
<text x="118.8" y="71.3">X1</text>
<text x="117.8" y="83.6">12.000MHz/12pF/10ppm</text>
</g>
<g font-size="1.8" fill="#00f">
<text x="189.2" y="147.7">MIC1</text>
<text x="189.2" y="159.7">MIC</text>
</g>
</svg>
